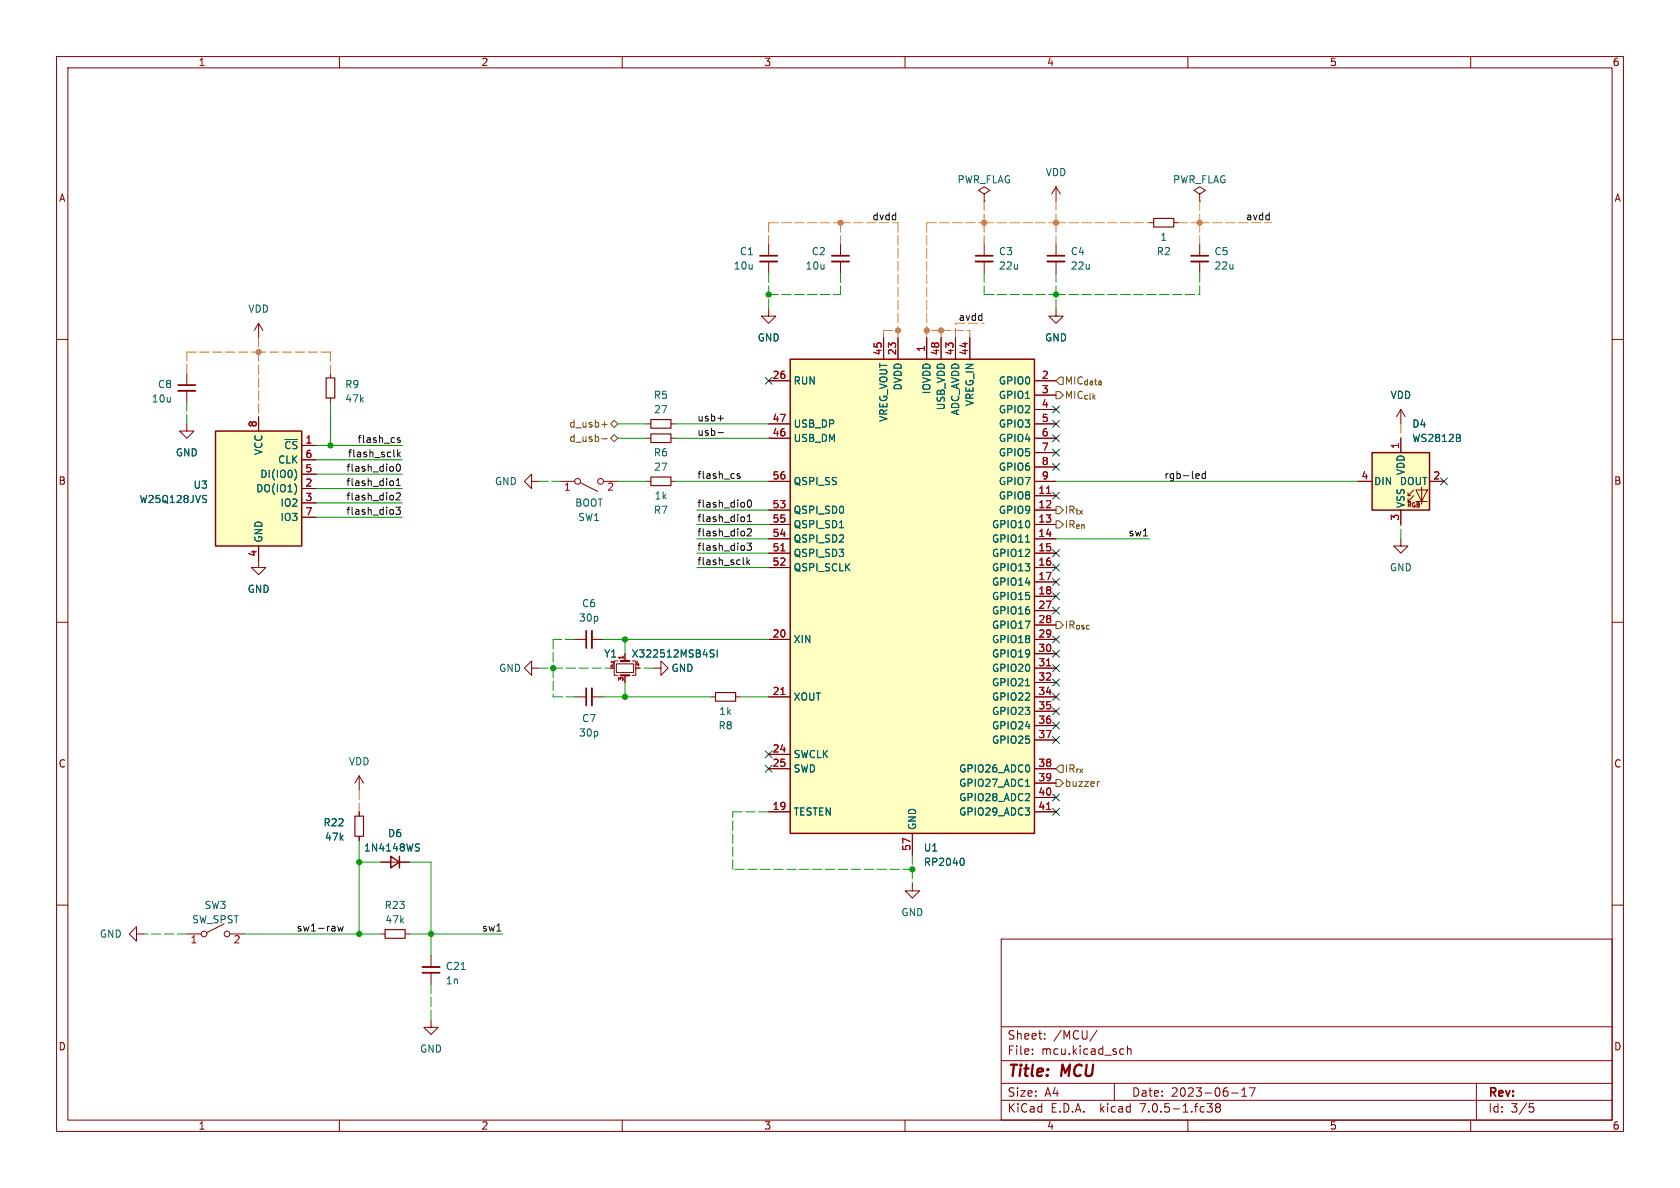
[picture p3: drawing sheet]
<svg xmlns="http://www.w3.org/2000/svg" width="297mm" height="210mm" viewBox="0 0 297 210" stroke-linecap="round" stroke-linejoin="round" font-family="sans-serif">
<g fill="none" stroke="#840000" stroke-width=".18">
<path d="M10 10h277v190h-277zM12 12h273v186h-273zM60 10v2M110 10v2M160 10v2M210 10v2M260 10v2M174 34.3l1-.6-1-.7-1 .7 1 .6v1.3M174 35.6h.1M186.7 33l-.8 1.3M186.7 33v2.6M186.7 33l.8 1.3"/>
<path d="M203.2 39.4h.8M207.5 39.4h.8M212.1 34.3l1-.6-1-.7-1 .7 1 .6v1.3M212.1 35.6h.1M10 60h2M45.7 57.2v2.5M45.7 57.2l-.7 1.2M45.7 57.2l.8 1.2M135.9 54.6v1.3h-1.3l1.3 1.3 1.3-1.3h-1.3M135.9 43.2v2M135.9 46.2v2.1M148.6 43.2v2"/>
<path d="M148.6 46.2v2.1M156.2 59.7v3.8M158.7 59.7v3.8M163.8 59.7v3.8M166.4 59.7v3.8M168.9 59.7v3.8M171.4 59.7v3.8M174 43.2v2M174 46.2v2.1M186.7 54.6v1.3h-1.3l1.3 1.3 1.3-1.3h-1.3M186.7 43.2v2M186.7 46.2v2.1"/>
<path d="M212.1 43.2v2M212.1 46.2v2.1M285 60h2M33 74.9v1.3h-1.3l1.3 1.3 1.3-1.3h-1.3M33 66v2.1M33 69.1v2M45.7 73.7v2.5M53.3 78.7h2.6M58.4 66v.8M58.4 70.4v.7M114.3 74.9h.8M114.3 77.5h.8"/>
<path d="M118.6 74.9h.8M118.6 77.5h.8M135.9 74.9h3.8M135.9 67.3h3.8M135.9 77.5h3.8M182.9 74.9h3.8M182.9 67.3h3.8M182.9 69.9h3.8M182.9 72.4h3.8M182.9 77.5h3.8M247.6 72.4l-.7 1.3M247.6 72.4v2.5"/>
<path d="M247.6 77.5v2.5M247.6 72.4l.8 1.3M45.7 96.5v3.8h-1.3l1.3 1.3 1.3-1.3h-1.3M53.3 86.4h2.6M53.3 88.9h2.6M53.3 83.8h2.6M53.3 81.3h2.6M53.3 91.4h2.6M94 85.1v-1.3l-1.3 1.3 1.3 1.3v-1.3h1.2M99.1 85.1h2.5M102.6 85.3l3.1 1.6M106.7 85.1h2.5"/>
<path d="M114.3 85.1h.8M118.6 85.1h.8M135.9 90.2h3.8M135.9 92.7h3.8M135.9 95.3h3.8M135.9 97.8h3.8M135.9 85.1h3.8M182.9 87.6h3.8M182.9 90.2h3.8M182.9 92.7h3.8M182.9 95.3h3.8M182.9 97.8h3.8"/>
<path d="M182.9 85.1h3.8M182.9 80h3.8M182.9 82.6h3.8M240 85.1h2.6M247.6 95.3v1.2h-1.2l1.2 1.3 1.3-1.3h-1.3M247.6 90.2v2.5M248.9 87.6h.5M248.9 88.6h.5M249.9 87.6l-1 1v-.5M249.9 86.6l-1 1v-.5M250.3 86.6h2l-1 2zM250.3 88.6h2"/>
<path d="M251.3 86.1v3.1M252.7 85.1h2.6M10 110h2M94 118.1v-1.3l-1.3 1.3 1.3 1.3v-1.3h1.2M101.6 113h2M104.6 113h2.1M109 117.3h3v1.6h-3zM109.2 116.8h-.6v2.6h.6M110.5 115.6v1.2M110.5 119.4v1.3M111.8 116.8h.6v2.6h-.6M115.6 118.1h1.2v-1.3l1.3 1.3-1.3 1.3v-1.3"/>
<path d="M135.9 100.3h3.8M135.9 113h3.8M182.9 100.3h3.8M182.9 102.9h3.8M182.9 105.4h3.8M182.9 113h3.8M182.9 108h3.8M182.9 110.5h3.8M182.9 115.6h3.8M182.9 118.1h3.8M285 110h2M63.5 137.2v2.5"/>
<path d="M63.5 137.2l-.8 1.2M63.5 137.2l.8 1.2M101.6 123.2h2M104.6 123.2h2.1M125.7 123.2h.8M130 123.2h.8M135.9 123.2h3.8M135.9 133.4h3.8M135.9 135.9h3.8M182.9 123.2h3.8M182.9 135.9h3.8M182.9 120.7h3.8"/>
<path d="M182.9 125.7h3.8M182.9 128.3h3.8M182.9 130.8h3.8M182.9 138.4h3.8M10 160h2M63.5 143.5v.8M63.5 147.8v.8M67.3 152.4h5.1M135.9 143.5h3.8M161.3 156.2v1.3h1.3l-1.3 1.3-1.3-1.3h1.3M161.3 147.3v3.8M182.9 143.5h3.8"/>
<path d="M182.9 141h3.8M285 160h2M24.1 165.1v-1.3l-1.2 1.3 1.2 1.3v-1.3h1.3M33 165.1h2.6M39.6 163.3l-3 1.5M40.6 165.1h2.6M67.3 165.1h.8M71.6 165.1h.8M76.2 168.9v2M76.2 172v2M177 166h108v32h-108zM60 198v2"/>
<path d="M76.2 180.3v1.3h1.3l-1.3 1.3-1.3-1.3h1.3M110 198v2M160 198v2M177 194.5h108M177 191.5h108M177 187.5h108M177 181.5h108M182.5 186.3v.1M182.5 185.5v.1M184.7 183.6v.1M184.7 182.8v.1M194 182.1l-1.3 2"/>
<path d="M197 191.5v3M198.2 185.4l.5 .1M198.7 186.3l-.5 .1M199.3 185.5l.2-.1 .4 .1 .1 .9M199.3 184.9v1.5M210 198v2M213.4 195.1h.9l-.5 .6 .4 .1v.7l-.2 .1h-.4l-.2-.1M215.2 195.7l-.3-.2 .3-.4 .4 .1 .1 .2-.2 .3M215.2 195.7l-.3 .3v.3l.3 .3 .4-.1 .1-.2v-.4l-.2-.2M215.2 195.7h.3M217.7 193.2h1.2M219.5 193.8h.9"/>
<path d="M219.5 192.7l.5-.4v1.5M220.9 192.3h1l-.7 1.5M260 198v2M261 191.5v6.5M270.4 195.1h.7M270.5 195.7h.4l.3 .3-.2 .5-.5 .1"/>
<circle cx="102.1" cy="85.1" r=".51"/>
<circle cx="106.2" cy="85.1" r=".51"/>
<circle cx="36.1" cy="165.1" r=".51"/>
<circle cx="40.1" cy="165.1" r=".51"/>
</g>
<path d="M204 38.6h3.5v1.5h-3.5zM57.7 66.8h1.5v3.6h-1.5zM115.1 74.2h3.5v1.5h-3.5zM115.1 76.7h3.5v1.5h-3.5zM115.1 84.3h3.5v1.6h-3.5zM126.5 122.4h3.5v1.6h-3.5zM62.7 144.3h1.6v3.5h-1.6zM68.1 164.3h3.5v1.6h-3.5z" fill="none" stroke="#840000" stroke-width=".2"/>
<path d="M38.1 76.2h15.2v20.3h-15.2zM139.7 63.5h43.2v83.8h-43.2zM242.6 80h10.1v10.2h-10.1zM69.1 151.4l1.5 1-1.5 1zM70.6 151.4v2" fill="none" stroke="#840000" stroke-width=".25"/>
<g fill="none" stroke="#006464" stroke-width=".18">
<path d="M258.1 77.4l.1 .2-.1 .4M258.1 76.9v.4M36.3 88.2l.2 .3-.2 .3M36.3 87.6h.2M52.2 83.2l.2 .6-.2 .8M148.4 93.3h.7M181.3 95.8h.7M125.6 115.4l.5 .2 .1 .3-.2 .2h-.5M126.2 114.9h-.4l-.2 .1M126.8 114.9v1.2M181.3 121.2h.7M181.3 139h.7"/>
<path d="M73.7 149.8l.3 .1 .1 .3-.2 .2h-.3M73.7 149.2h.4M170.2 151.7a.79 .79 0 0 1 0 1.3"/>
</g>
<path d="M134.4 46.2h3M147.1 46.2h3M172.5 46.2h3M185.2 46.2h3M210.6 46.2h3M31.5 69.1h3M104.6 111.5v3.1M104.6 121.7v3M74.7 170.9h3" fill="none" stroke="#840000" stroke-width=".33"/>
<path d="M134.4 45.2h3M147.1 45.2h3M172.5 45.2h3M185.2 45.2h3M210.6 45.2h3M31.5 68.1h3M103.6 111.5v3.1M103.6 121.7v3M74.7 172h3" fill="none" stroke="#840000" stroke-width=".3"/>
<g fill="#ffffc2" stroke="#ffffc2" stroke-width=".18">
<path d="M139.7 63.5h43.2v83.8h-43.2z"/>
<path d="M38.1 76.2h15.2v20.3h-15.2z"/>
<path d="M242.6 80h10.1v10.2h-10.1z"/>
</g>
<path d="M138 97.4h.8M185 87.2h.8M185 117.7h.8M138 122.8h.8M185 143.1h.8" fill="none" stroke="#a90000" stroke-width=".18"/>
<path d="M109.7 116.8h1.6M109.7 119.4h1.6" fill="none" stroke="#840000" stroke-width=".38"/>
<path d="M106.4 77.6h1M106.4 75h1M107.9 77.5l.7-.7 .6 .7-.6 .6zM108.6 74.3l.6 .6-.6 .7-.7-.7zM186.7 67.3l.6-.6h.7v1.2h-.7zM186.7 69.2h.6l.7 .7-.7 .6h-.6zM186.7 89.5h.6l.7 .7-.7 .6h-.6zM186.7 92.1h.6l.7 .6-.7 .6h-.6zM186.7 109.9h.6l.7 .6-.7 .6h-.6zM186.7 137.8h.6l.7 .6-.7 .7h-.6zM187.3 135.3h.7v1.2h-.7l-.6-.6zM194.4 138.2l-.3 .1" fill="none" stroke="#725600" stroke-width=".18"/>
<g fill="none" stroke="#0f0f0f" stroke-width=".18">
<path d="M70.2 77.6l.6 .4-.2 .2h-.4M70.3 79.5v1.3M70.7 77.4h-.3l-.2 .2M70.8 79.9l-.5 .5M126.9 76.5h1M126.9 73.9h1M69.5 85.1v.6M70 89.7h.8l-.4 .4 .3 .2v.5l-.2 .1-.5-.1M70.1 87.2l.4-.1 .3 .4-.8 .9h.8M70.1 85.8h.7M70.1 84.9l.3-.3v1.2M70.2 82.2l.2-.2a.68 .68 0 0 1 .4 .7 .68 .68 0 0 1-.4 .6l-.2-.1-.1-.4z"/>
<path d="M70.4 80.3l.4 .5M130.8 83.8l-.3-.1-.2 .2 .1 .2 .4 .1v.3h-.5M131.5 91.4l.1 .2-.1 .5M132.1 96h.7l-.4 .5 .4 .1v.6l-.2 .1-.5-.1M132.1 98.5v1.3M132.1 92.2h.7M132.1 91.3l.4-.4v1.3M132.1 93.6l.5-.1 .2 .3-.7 .9h.7M132.2 99.3l.3 .5M132.2 88.5l.2-.1a.68 .68 0 0 1 .5 .6 .68 .68 0 0 1-.5 .7l-.2-.2-.1-.3zM132.5 99l-.4 .5M211.6 83.7l.3 .1 .1 .2-.6 .2"/>
<path d="M211.9 84.5l-.3 .1M213.1 83.8l-.4-.1-.2 .3 .1 .5h.5M213.1 83.3v1.3M59.7 163.7l.3 .9 .2-.6 .2 .6 .3-.9"/>
</g>
<g fill="none" stroke="#009600" stroke-width=".18">
<path d="M55.9 78.7h15.2M58.4 71.1v7.6M109.2 74.9h5.1M109.2 77.5h5.1M119.4 74.9h16.5M119.4 77.5h16.5M55.9 91.4h15.2M55.9 86.4h15.2M55.9 81.3h15.2M55.9 83.8h15.2M55.9 88.9h15.2M109.2 85.1h5.1"/>
<path d="M119.4 85.1h16.5M123.2 97.8h12.7M123.2 95.3h12.7M123.2 90.2h12.7M123.2 92.7h12.7M186.7 85.1h53.3M186.7 95.3h16.5M106.7 113h29.2M110.5 113v2.6M123.2 100.3h12.7M106.7 123.2h19M110.5 120.7v2.5"/>
<path d="M130.8 123.2h5.1M63.5 152.4h3.8M63.5 148.6v16.5M72.4 152.4h3.8v16.5M43.2 165.1h24.1M72.4 165.1h16.5"/>
</g>
<g fill="none" stroke="#009600" stroke-width=".18" stroke-dasharray="1.7 .6">
<path d="M135.9 48.3v3.8M135.9 54.6v-2.5M135.9 52.1h12.7M148.6 48.3v3.8M174 48.3v3.8M174 52.1h12.7M186.7 48.3v3.8M186.7 52.1h25.4M186.7 54.6v-2.5M212.1 48.3v3.8M33 74.9v-3.8M95.2 85.1h3.9"/>
<path d="M247.6 95.3v-2.6M95.2 118.1h2.6M97.8 113v5.1M97.8 118.1h10.1M97.8 118.1v5.1M101.6 113h-3.8M115.6 118.1h-2.6M97.8 123.2h3.8M129.5 143.5h6.4M129.5 153.7v-10.2M161.3 151.1v2.6M161.3 153.7h-31.8"/>
<path d="M161.3 153.7v2.5M33 165.1h-7.6M76.2 174v6.3"/>
</g>
<g fill="none" stroke="#dd8500" stroke-width=".18" stroke-dasharray="1.7 .6">
<path d="M135.9 39.4v3.8M135.9 39.4h12.7M148.6 39.4h10.1M148.6 39.4v3.8M158.7 39.4v19M163.8 39.4h10.2M163.8 39.4v19M174 35.6v3.8M174 39.4h12.7M174 39.4v3.8M186.7 35.6v3.8M186.7 39.4h16.5"/>
<path d="M186.7 39.4v3.8M208.3 39.4h3.8M212.1 39.4v3.8M212.1 35.6v3.8M212.1 39.4h12.7M45.7 59.7v2.5M156.2 58.4h2.5M156.2 59.7v-1.3M158.7 58.4v1.3M163.8 58.4v1.3M166.4 58.4h-2.6M166.4 58.4v1.3"/>
<path d="M166.4 58.4h5M168.9 59.7v-2.5M168.9 57.2h5.1M171.4 59.7v-1.3M33 66v-3.8M33 62.2h12.7M45.7 62.2v11.5M58.4 62.2h-12.7M58.4 62.2v3.8M247.6 74.9v2.6M63.5 139.7v3.8"/>
</g>
<g fill="none" stroke="#000084" stroke-width=".18">
<path d="M135.3 66.7l1.2 1.2M136.5 66.7l-1.2 1.2M186.1 74.3l1.2 1.2M186.1 79.4l1.2 1.2M186.1 76.9l1.2 1.2M186.1 71.8l1.2 1.2M187.3 74.3l-1.2 1.2M187.3 79.4l-1.2 1.2M187.3 76.9l-1.2 1.2M187.3 71.8l-1.2 1.2M186.1 87l1.2 1.2M186.1 81.9l1.2 1.3"/>
<path d="M186.1 99.7l1.2 1.2M186.1 97.2l1.2 1.2M187.3 87l-1.2 1.2M187.3 81.9l-1.2 1.3M187.3 99.7l-1.2 1.2M187.3 97.2l-1.2 1.2M254.7 84.5l1.2 1.2M255.9 84.5l-1.2 1.2M186.1 112.4l1.2 1.2M186.1 115l1.2 1.2M186.1 107.3l1.2 1.3M186.1 117.5l1.2 1.2"/>
<path d="M186.1 102.3l1.2 1.2M186.1 104.8l1.2 1.2M187.3 112.4l-1.2 1.2M187.3 115l-1.2 1.2M187.3 107.3l-1.2 1.3M187.3 117.5l-1.2 1.2M187.3 102.3l-1.2 1.2M187.3 104.8l-1.2 1.2M135.3 135.3l1.2 1.2M135.3 132.7l1.2 1.3M136.5 132.7l-1.2 1.3M136.5 135.3l-1.2 1.2"/>
<path d="M186.1 122.6l1.2 1.2M186.1 120l1.2 1.3M186.1 130.2l1.2 1.2M186.1 125.1l1.2 1.2M186.1 127.7l1.2 1.2M187.3 122.6l-1.2 1.2M187.3 120l-1.2 1.3M187.3 130.2l-1.2 1.2M187.3 125.1l-1.2 1.2M187.3 127.7l-1.2 1.2M186.1 142.9l1.2 1.2M186.1 140.4l1.2 1.2"/>
<path d="M187.3 142.9l-1.2 1.2M187.3 140.4l-1.2 1.2"/>
</g>
<g fill="#009600" stroke="#009600" stroke-width=".18">
<circle cx="110.5" cy="113" r=".46"/>
<circle cx="97.8" cy="118.1" r=".46"/>
<circle cx="110.5" cy="123.2" r=".46"/>
<circle cx="186.7" cy="52.1" r=".46"/>
<circle cx="135.9" cy="52.1" r=".46"/>
<circle cx="58.4" cy="78.7" r=".46"/>
<circle cx="161.3" cy="153.7" r=".46"/>
<circle cx="63.5" cy="165.1" r=".46"/>
<circle cx="76.2" cy="165.1" r=".46"/>
<circle cx="63.5" cy="152.4" r=".46"/>
</g>
<g fill="#dd8500" stroke="#dd8500" stroke-width=".18">
<circle cx="212.1" cy="39.4" r=".46"/>
<circle cx="174" cy="39.4" r=".46"/>
<circle cx="186.7" cy="39.4" r=".46"/>
<circle cx="148.6" cy="39.4" r=".46"/>
<circle cx="158.7" cy="58.4" r=".46"/>
<circle cx="166.4" cy="58.4" r=".46"/>
<circle cx="163.8" cy="58.4" r=".46"/>
<circle cx="45.7" cy="62.2" r=".46"/>
</g>
<g font-size="2.8" fill="#840000">
<text x="178" y="190.8">Title:</text>
<text x="187.5" y="190.8">MCU</text>
</g>
<g font-size="2.1" fill="#840000">
<text x="178" y="183.9">Sheet:</text>
<text x="186.2" y="183.9">/MCU/</text>
<text x="178" y="186.6">File:</text>
<text x="184" y="186.6">mcu.kicad_sch</text>
<text x="178" y="196.8">KiCad</text>
<text x="178" y="194">Size:</text>
<text x="184.6" y="194">A4</text>
<text x="185.7" y="196.8">E.D.A.</text>
<text x="194.4" y="196.8">kicad</text>
<text x="200" y="194">Date:</text>
<text x="201.5" y="196.8">7.0.5-1.fc38</text>
<text x="206.9" y="194">2023-06-17</text>
<text x="263" y="194.2">Rev:</text>
<text x="263" y="196.8">Id:</text>
<text x="267" y="196.8">3/5</text>
</g>
<g font-size="1.8" fill="#840000">
<text x="35" y="11.8">1</text>
<text x="85" y="11.8">2</text>
<text x="135" y="11.8">3</text>
<text x="185" y="11.8">4</text>
<text x="235" y="11.8">5</text>
<text x="285" y="11.8">6</text>
<text x="10.4" y="35.8">A</text>
<text x="285.4" y="35.8">A</text>
<text x="10.3" y="85.8">B</text>
<text x="285.3" y="85.8">B</text>
<text x="10.3" y="135.8">C</text>
<text x="285.3" y="135.8">C</text>
<text x="10.3" y="185.8">D</text>
<text x="285.3" y="185.8">D</text>
<text x="35" y="199.8">1</text>
<text x="85" y="199.8">2</text>
<text x="135" y="199.8">3</text>
<text x="185" y="199.8">4</text>
<text x="235" y="199.8">5</text>
<text x="285" y="199.8">6</text>
</g>
<g font-size="1.8" fill="#006464">
<text x="169.2" y="32.6">PWR_FLAG</text>
<text x="184.8" y="31.3">VDD</text>
<text x="207.3" y="32.6">PWR_FLAG</text>
<text x="129.6" y="47.8">10u</text>
<text x="130.7" y="45.3">C1</text>
<text x="142.3" y="47.8">10u</text>
<text x="143.4" y="45.3">C2</text>
<text x="176.5" y="45.3">C3</text>
<text x="176.5" y="47.8">22u</text>
<text x="189.2" y="45.3">C4</text>
<text x="189.2" y="47.8">22u</text>
<text x="204.4" y="45.3">R2</text>
<text x="205.1" y="42.7">1</text>
<text x="214.6" y="45.3">C5</text>
<text x="214.6" y="47.8">22u</text>
<text x="43.8" y="55.4">VDD</text>
<text x="133.9" y="60.5">GND</text>
<text x="184.7" y="60.5">GND</text>
<text x="26.8" y="71.3">10u</text>
<text x="27.9" y="68.8">C8</text>
<text x="61" y="68.8">R9</text>
<text x="61" y="71.3">47k</text>
<text x="115.5" y="70.7">R5</text>
<text x="140.2" y="68.1">RUN</text>
<text x="159.6" y="69" transform="rotate(-90 159.6 69)">DVDD</text>
<text x="164.7" y="69.7" transform="rotate(-90 164.7 69.7)">IOVDD</text>
<text x="172.3" y="71.8" transform="rotate(-90 172.3 71.8)">VREG_IN</text>
<text x="176.6" y="68.1">GPIO0</text>
<text x="176.6" y="70.7">GPIO1</text>
<text x="245.8" y="70.7">VDD</text>
<text x="115.6" y="73.2">27</text>
<text x="140.2" y="75.8">USB_DP</text>
<text x="157" y="74.6" transform="rotate(-90 157 74.6)">VREG_VOUT</text>
<text x="167.2" y="72.5" transform="rotate(-90 167.2 72.5)">USB_VDD</text>
<text x="169.7" y="73.4" transform="rotate(-90 169.7 73.4)">ADC_AVDD</text>
<text x="176.6" y="73.2">GPIO2</text>
<text x="176.6" y="75.8">GPIO3</text>
<text x="249.6" y="75.8">D4</text>
<text x="31" y="80.8">GND</text>
<text x="46.5" y="80.5" transform="rotate(-90 46.5 80.5)">VCC</text>
<text x="49.1" y="82.1">CLK</text>
<text x="50.2" y="79.6">~{CS}</text>
<text x="115.5" y="80.8">R6</text>
<text x="115.6" y="83.4">27</text>
<text x="140.2" y="78.3">USB_DM</text>
<text x="176.6" y="78.3">GPIO4</text>
<text x="176.6" y="80.8">GPIO5</text>
<text x="176.6" y="83.4">GPIO6</text>
<text x="249.6" y="78.3">WS2812B</text>
<text x="24.6" y="89.1">W25Q128JVS</text>
<text x="34.2" y="86.6">U3</text>
<text x="45.3" y="87.2">DO(IO1)</text>
<text x="46" y="84.6">DI(IO0)</text>
<text x="49.6" y="89.7">IO2</text>
<text x="87.4" y="85.9">GND</text>
<text x="101.6" y="89.7">BOOT</text>
<text x="115.7" y="88.5">1k</text>
<text x="140.2" y="85.9">QSPI_SS</text>
<text x="176.6" y="88.5">GPIO8</text>
<text x="176.6" y="85.9">GPIO7</text>
<text x="242.8" y="85.9">DIN</text>
<text x="247.5" y="85.9">DOUT</text>
<text x="248.5" y="89.9" transform="rotate(-90 248.5 89.9)">VSS</text>
<text x="248.5" y="84" transform="rotate(-90 248.5 84)">VDD</text>
<text x="49.6" y="92.3">IO3</text>
<text x="102.1" y="92.3">SW1</text>
<text x="115.5" y="91">R7</text>
<text x="140.2" y="91">QSPI_SD0</text>
<text x="140.2" y="93.5">QSPI_SD1</text>
<text x="175.4" y="93.5">GPIO10</text>
<text x="176.6" y="91">GPIO9</text>
<text x="46.5" y="96" transform="rotate(-90 46.5 96)">GND</text>
<text x="140.2" y="98.6">QSPI_SD3</text>
<text x="140.2" y="101.2">QSPI_SCLK</text>
<text x="140.2" y="96.1">QSPI_SD2</text>
<text x="175.4" y="96.1">GPIO11</text>
<text x="175.4" y="98.6">GPIO12</text>
<text x="175.4" y="101.2">GPIO13</text>
<text x="245.7" y="101.2">GND</text>
<text x="43.7" y="105">GND</text>
<text x="102.8" y="107.5">C6</text>
<text x="175.4" y="103.7">GPIO14</text>
<text x="175.4" y="106.2">GPIO15</text>
<text x="102.3" y="110">30p</text>
<text x="140.2" y="113.9">XIN</text>
<text x="175.4" y="108.8">GPIO16</text>
<text x="175.4" y="111.3">GPIO17</text>
<text x="175.4" y="113.9">GPIO18</text>
<text x="88.2" y="118.9">GND</text>
<text x="106.7" y="116.4">Y1</text>
<text x="111.6" y="116.4">X322512MSB4SI</text>
<text x="118.7" y="118.9">GND</text>
<text x="175.4" y="116.4">GPIO19</text>
<text x="175.4" y="118.9">GPIO20</text>
<text x="140.2" y="124">XOUT</text>
<text x="175.4" y="121.5">GPIO21</text>
<text x="175.4" y="124">GPIO22</text>
<text x="102.3" y="130.4">30p</text>
<text x="102.8" y="127.8">C7</text>
<text x="127" y="129.1">R8</text>
<text x="127.1" y="126.6">1k</text>
<text x="175.4" y="126.6">GPIO23</text>
<text x="175.4" y="129.1">GPIO24</text>
<text x="175.4" y="131.6">GPIO25</text>
<text x="61.6" y="135.4">VDD</text>
<text x="140.2" y="134.2">SWCLK</text>
<text x="140.2" y="136.7">SWD</text>
<text x="169.5" y="136.7">GPIO26_ADC0</text>
<text x="169.5" y="139.3">GPIO27_ADC1</text>
<text x="169.5" y="141.8">GPIO28_ADC2</text>
<text x="57.1" y="146.2">R22</text>
<text x="57.4" y="148.8">47k</text>
<text x="68.5" y="148.1">D6</text>
<text x="140.2" y="144.3">TESTEN</text>
<text x="162.1" y="146.8" transform="rotate(-90 162.1 146.8)">GND</text>
<text x="169.5" y="144.3">GPIO29_ADC3</text>
<text x="64.3" y="150.7">1N4148WS</text>
<text x="163.3" y="150.7">U1</text>
<text x="163.3" y="153.2">RP2040</text>
<text x="36.1" y="160.8">SW3</text>
<text x="67.9" y="160.8">R23</text>
<text x="17.6" y="165.9">GND</text>
<text x="33.9" y="163.4">SW_SPST</text>
<text x="68.1" y="163.4">47k</text>
<text x="159.3" y="162.1">GND</text>
<text x="78.7" y="171.6">C21</text>
<text x="78.7" y="174.2">1n</text>
<text x="74.2" y="186.2">GND</text>
</g>
<g font-size="1.8" fill="#0f0f0f">
<text x="154.2" y="39">dvdd</text>
<text x="220.2" y="39">avdd</text>
<text x="169.4" y="56.8">avdd</text>
<text x="123.2" y="77.1">usb-</text>
<text x="123.2" y="74.6">usb+</text>
<text x="61.2" y="83.5">flash_dio0</text>
<text x="61.5" y="80.9">flash_sclk</text>
<text x="63.2" y="78.4">flash_cs</text>
<text x="61.2" y="86">flash_dio1</text>
<text x="61.2" y="88.6">flash_dio2</text>
<text x="123.2" y="84.7">flash_cs</text>
<text x="123.2" y="89.8">flash_dio0</text>
<text x="205.7" y="84.7">rgb-led</text>
<text x="61.2" y="91.1">flash_dio3</text>
<text x="123.2" y="92.4">flash_dio1</text>
<text x="123.2" y="94.9">flash_dio2</text>
<text x="199.5" y="94.9">sw1</text>
<text x="123.2" y="97.4">flash_dio3</text>
<text x="123.2" y="100">flash_sclk</text>
<text x="52.4" y="164.8">sw1-raw</text>
<text x="85.2" y="164.8">sw1</text>
</g>
<g font-size="1.8" fill="#a90000">
<text x="156" y="62.9" transform="rotate(-90 156 62.9)">45</text>
<text x="158.5" y="62.9" transform="rotate(-90 158.5 62.9)">23</text>
<text x="163.6" y="62.3" transform="rotate(-90 163.6 62.3)">1</text>
<text x="166.1" y="62.9" transform="rotate(-90 166.1 62.9)">48</text>
<text x="168.7" y="62.9" transform="rotate(-90 168.7 62.9)">43</text>
<text x="171.2" y="62.9" transform="rotate(-90 171.2 62.9)">44</text>
<text x="136.5" y="67.1">26</text>
<text x="184.1" y="67.1">2</text>
<text x="184.1" y="69.6">3</text>
<text x="45.5" y="75.6" transform="rotate(-90 45.5 75.6)">8</text>
<text x="136.5" y="77.2">46</text>
<text x="136.5" y="74.7">47</text>
<text x="184.1" y="72.1">4</text>
<text x="184.1" y="74.7">5</text>
<text x="184.1" y="77.2">6</text>
<text x="53.9" y="78.5">1</text>
<text x="53.9" y="83.6">5</text>
<text x="53.9" y="81">6</text>
<text x="184.1" y="79.8">7</text>
<text x="184.1" y="82.3">8</text>
<text x="247.4" y="79.4" transform="rotate(-90 247.4 79.4)">1</text>
<text x="53.9" y="86.1">2</text>
<text x="53.9" y="88.6">3</text>
<text x="99.7" y="87">1</text>
<text x="107.3" y="87">2</text>
<text x="136.5" y="89.9">53</text>
<text x="136.5" y="84.8">56</text>
<text x="183.5" y="87.4">11</text>
<text x="183.5" y="89.9">12</text>
<text x="184.1" y="84.8">9</text>
<text x="240.6" y="84.8">4</text>
<text x="253.3" y="84.8">2</text>
<text x="53.9" y="91.2">7</text>
<text x="136.5" y="95">54</text>
<text x="136.5" y="92.5">55</text>
<text x="183.5" y="92.5">13</text>
<text x="183.5" y="95">14</text>
<text x="247.4" y="92.1" transform="rotate(-90 247.4 92.1)">3</text>
<text x="45.5" y="98.5" transform="rotate(-90 45.5 98.5)">4</text>
<text x="136.5" y="97.5">51</text>
<text x="136.5" y="100.1">52</text>
<text x="183.5" y="97.5">15</text>
<text x="183.5" y="100.1">16</text>
<text x="183.5" y="102.6">17</text>
<text x="183.5" y="105.2">18</text>
<text x="183.5" y="107.7">27</text>
<text x="136.5" y="112.8">20</text>
<text x="183.5" y="110.2">28</text>
<text x="183.5" y="112.8">29</text>
<text x="183.5" y="115.3">30</text>
<text x="183.5" y="117.9">31</text>
<text x="136.5" y="122.9">21</text>
<text x="183.5" y="120.4">32</text>
<text x="183.5" y="122.9">34</text>
<text x="183.5" y="125.5">35</text>
<text x="183.5" y="128">36</text>
<text x="183.5" y="130.6">37</text>
<text x="136.5" y="133.1">24</text>
<text x="136.5" y="135.6">25</text>
<text x="183.5" y="135.6">38</text>
<text x="136.5" y="143.3">19</text>
<text x="183.5" y="138.2">39</text>
<text x="183.5" y="140.7">40</text>
<text x="183.5" y="143.3">41</text>
<text x="161" y="150.5" transform="rotate(-90 161 150.5)">57</text>
<text x="33.6" y="167">1</text>
<text x="41.2" y="167">2</text>
</g>
<g font-size="1.8" fill="#725600">
<text x="188.2" y="68.1">MIC_{data}</text>
<text x="188.2" y="70.7">MIC_{clk}</text>
<text x="100.6" y="75.8">d_usb+</text>
<text x="100.6" y="78.3">d_usb-</text>
<text x="188.2" y="91">IR_{tx}</text>
<text x="188.2" y="93.5">IR_{en}</text>
<text x="188.2" y="111.3">IR_{osc}</text>
<text x="188.2" y="136.7">IR_{rx}</text>
<text x="188.2" y="139.3">buzzer</text>
</g>
<text font-size="1.1" fill="#840000" x="248.7" y="89.9">RGB</text>
<g font-size="1.1" fill="#a90000">
<text x="107.8" y="117.9">2</text>
<text x="110.2" y="116.7" transform="rotate(-90 110.2 116.7)">1</text>
<text x="112.2" y="117.9">4</text>
<text x="110.2" y="120.5" transform="rotate(-90 110.2 120.5)">3</text>
</g>
</svg>
